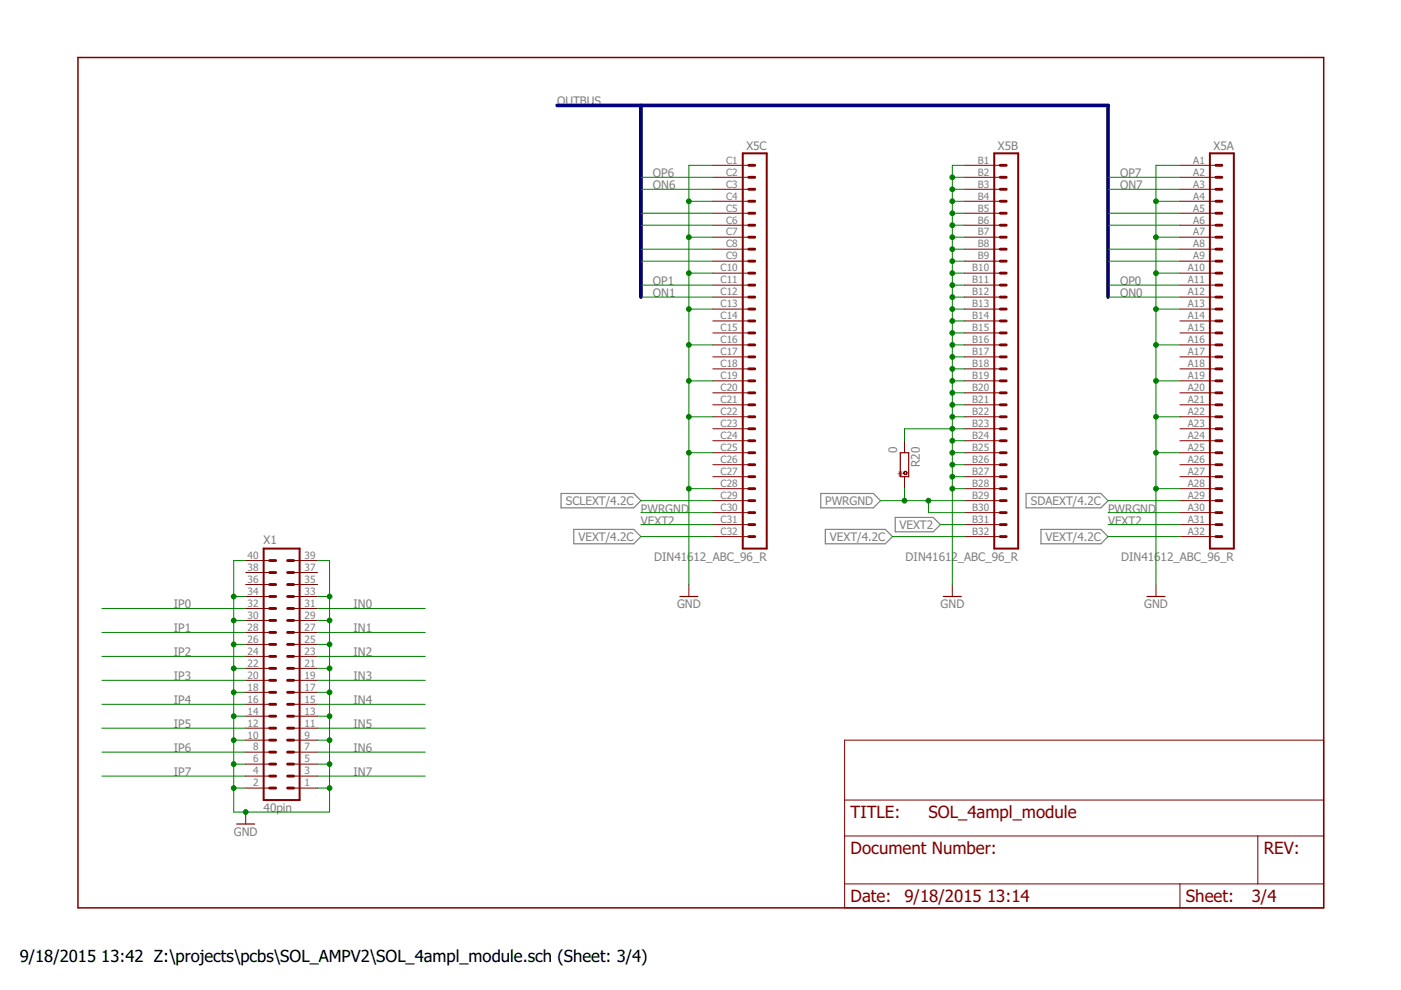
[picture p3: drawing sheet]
<svg xmlns="http://www.w3.org/2000/svg" width="297mm" height="210mm" viewBox="0 0 297 210" stroke-linecap="round" stroke-linejoin="round" font-family="sans-serif">
<path d="M119 104.6h15.4l1.5 1.6-1.5 1.5h-15.4zM121.6 112.2h12.8l1.5 1.6-1.5 1.5h-12.8zM174 104.6h11.2l1.5 1.6-1.5 1.5h-11.2zM175 112.2h12.7l1.5 1.6-1.5 1.5h-12.7zM189.8 109.7h8.1l1.5 1.5-1.5 1.6h-8.1zM217.6 104.6h15.8l1.5 1.6-1.5 1.5h-15.8zM220.7 112.2h12.7l1.5 1.6-1.5 1.5h-12.7z" fill="none" stroke="#808080" stroke-width=".25"/>
<path d="M157.5 32.5h5.1v83.8h-5.1zM210.8 32.5h5.1v83.8h-5.1zM256.5 32.5h5.1v83.8h-5.1zM55.9 116.3h7.6v53.3h-7.6z" fill="none" stroke="#800000" stroke-width=".42"/>
<g fill="none" stroke="#800000" stroke-width=".61">
<path d="M158.7 37.6h1.3M158.7 35.1h1.3M212.1 37.6h1.2M212.1 35.1h1.2M257.8 37.6h1.3M257.8 35.1h1.3M158.7 57.9h1.3M158.7 55.4h1.3M158.7 52.8h1.3M158.7 50.3h1.3M158.7 47.8h1.3M158.7 45.2h1.3"/>
<path d="M158.7 42.7h1.3M158.7 40.1h1.3M212.1 57.9h1.2M212.1 55.4h1.2M212.1 52.8h1.2M212.1 50.3h1.2M212.1 47.8h1.2M212.1 45.2h1.2M212.1 42.7h1.2M212.1 40.1h1.2M257.8 57.9h1.3M257.8 55.4h1.3"/>
<path d="M257.8 52.8h1.3M257.8 50.3h1.3M257.8 47.8h1.3M257.8 45.2h1.3M257.8 42.7h1.3M257.8 40.1h1.3M158.7 78.2h1.3M158.7 75.7h1.3M158.7 73.1h1.3M158.7 70.6h1.3M158.7 68.1h1.3M158.7 65.5h1.3"/>
<path d="M158.7 63h1.3M158.7 60.5h1.3M212.1 78.2h1.2M212.1 75.7h1.2M212.1 73.1h1.2M212.1 70.6h1.2M212.1 68.1h1.2M212.1 65.5h1.2M212.1 63h1.2M212.1 60.5h1.2M257.8 78.2h1.3M257.8 75.7h1.3"/>
<path d="M257.8 73.1h1.3M257.8 70.6h1.3M257.8 68.1h1.3M257.8 65.5h1.3M257.8 63h1.3M257.8 60.5h1.3M158.7 98.5h1.3M158.7 96h1.3M158.7 93.5h1.3M158.7 90.9h1.3M158.7 88.4h1.3M158.7 85.8h1.3"/>
<path d="M158.7 83.3h1.3M158.7 80.8h1.3M212.1 98.5h1.2M212.1 96h1.2M212.1 93.5h1.2M212.1 90.9h1.2M212.1 88.4h1.2M212.1 85.8h1.2M212.1 83.3h1.2M212.1 80.8h1.2M257.8 98.5h1.3M257.8 96h1.3"/>
<path d="M257.8 93.5h1.3M257.8 90.9h1.3M257.8 88.4h1.3M257.8 85.8h1.3M257.8 83.3h1.3M257.8 80.8h1.3M57.2 118.9h1.2M61 118.9h1.3M158.7 113.8h1.3M158.7 111.2h1.3M158.7 108.7h1.3M158.7 106.2h1.3"/>
<path d="M158.7 103.6h1.3M158.7 101.1h1.3M212.1 113.8h1.2M212.1 111.2h1.2M212.1 108.7h1.2M212.1 106.2h1.2M212.1 103.6h1.2M212.1 101.1h1.2M257.8 113.8h1.3M257.8 111.2h1.3M257.8 108.7h1.3M257.8 106.2h1.3"/>
<path d="M257.8 103.6h1.3M257.8 101.1h1.3M57.2 139.2h1.2M57.2 136.6h1.2M57.2 134.1h1.2M57.2 131.6h1.2M57.2 129h1.2M57.2 126.5h1.2M57.2 123.9h1.2M57.2 121.4h1.2M61 139.2h1.3M61 136.6h1.3"/>
<path d="M61 134.1h1.3M61 131.6h1.3M61 129h1.3M61 126.5h1.3M61 123.9h1.3M61 121.4h1.3M57.2 156.9h1.2M57.2 159.5h1.2M57.2 154.4h1.2M57.2 151.8h1.2M57.2 149.3h1.2M57.2 146.8h1.2"/>
<path d="M57.2 144.3h1.2M57.2 141.7h1.2M61 156.9h1.3M61 159.5h1.3M61 154.4h1.3M61 151.8h1.3M61 149.3h1.3M61 146.8h1.3M61 144.3h1.3M61 141.7h1.3M57.2 162h1.2M57.2 164.5h1.2"/>
<path d="M57.2 167.1h1.2M61 162h1.3M61 164.5h1.3M61 167.1h1.3"/>
</g>
<g fill="none" stroke="#800000" stroke-width=".21">
<path d="M151.1 35.1h7.6M151.1 37.6h7.6M204.4 35.1h7.7M204.4 37.6h7.7M250.2 35.1h7.6M250.2 37.6h7.6M151.1 40.1h7.6M151.1 42.7h7.6M151.1 45.2h7.6M151.1 47.8h7.6M151.1 50.3h7.6M151.1 52.8h7.6"/>
<path d="M151.1 55.4h7.6M151.1 57.9h7.6M204.4 40.1h7.7M204.4 42.7h7.7M204.4 45.2h7.7M204.4 47.8h7.7M204.4 50.3h7.7M204.4 52.8h7.7M204.4 55.4h7.7M204.4 57.9h7.7M250.2 40.1h7.6M250.2 42.7h7.6"/>
<path d="M250.2 45.2h7.6M250.2 47.8h7.6M250.2 50.3h7.6M250.2 52.8h7.6M250.2 55.4h7.6M250.2 57.9h7.6M151.1 60.5h7.6M151.1 63h7.6M151.1 65.5h7.6M151.1 68.1h7.6M151.1 70.6h7.6M151.1 73.1h7.6"/>
<path d="M151.1 75.7h7.6M151.1 78.2h7.6M204.4 60.5h7.7M204.4 63h7.7M204.4 65.5h7.7M204.4 68.1h7.7M204.4 70.6h7.7M204.4 73.1h7.7M204.4 75.7h7.7M204.4 78.2h7.7M250.2 60.5h7.6M250.2 63h7.6"/>
<path d="M250.2 65.5h7.6M250.2 68.1h7.6M250.2 70.6h7.6M250.2 73.1h7.6M250.2 75.7h7.6M250.2 78.2h7.6M151.1 80.8h7.6M151.1 83.3h7.6M151.1 85.8h7.6M151.1 88.4h7.6M151.1 90.9h7.6M151.1 93.5h7.6"/>
<path d="M151.1 96h7.6M151.1 98.5h7.6M191.8 93.5v2.5M204.4 80.8h7.7M204.4 83.3h7.7M204.4 85.8h7.7M204.4 88.4h7.7M204.4 90.9h7.7M204.4 93.5h7.7M204.4 96h7.7M204.4 98.5h7.7M250.2 80.8h7.6"/>
<path d="M250.2 83.3h7.6M250.2 85.8h7.6M250.2 88.4h7.6M250.2 90.9h7.6M250.2 93.5h7.6M250.2 96h7.6M250.2 98.5h7.6M52.1 118.9h5.1M62.3 118.9h5M151.1 101.1h7.6M151.1 103.6h7.6M151.1 106.2h7.6"/>
<path d="M151.1 108.7h7.6M151.1 111.2h7.6M151.1 113.8h7.6M191.8 101.1v2.5M204.4 101.1h7.7M204.4 103.6h7.7M204.4 106.2h7.7M204.4 108.7h7.7M204.4 111.2h7.7M204.4 113.8h7.7M250.2 101.1h7.6M250.2 103.6h7.6"/>
<path d="M250.2 106.2h7.6M250.2 108.7h7.6M250.2 111.2h7.6M250.2 113.8h7.6M52.1 139.2h5.1M52.1 136.6h5.1M52.1 134.1h5.1M52.1 131.6h5.1M52.1 129h5.1M52.1 126.5h5.1M52.1 123.9h5.1M52.1 121.4h5.1"/>
<path d="M62.3 139.2h5M62.3 136.6h5M62.3 134.1h5M62.3 131.6h5M62.3 129h5M62.3 126.5h5M62.3 123.9h5M62.3 121.4h5M146 123.9v2.6M201.9 123.9v2.6M245.1 123.9v2.6M52.1 159.5h5.1"/>
<path d="M52.1 156.9h5.1M52.1 154.4h5.1M52.1 151.8h5.1M52.1 149.3h5.1M52.1 146.8h5.1M52.1 144.3h5.1M52.1 141.7h5.1M62.3 159.5h5M62.3 156.9h5M62.3 154.4h5M62.3 151.8h5M62.3 149.3h5"/>
<path d="M62.3 146.8h5M62.3 144.3h5M62.3 141.7h5M179.1 156.9h101.5v35.6h-101.5zM52.1 167.1h5.1M52.1 164.5h5.1M52.1 162h5.1M52.1 172.2v2.5M62.3 167.1h5M62.3 164.5h5M62.3 162h5M179.1 177.2h101.5"/>
<path d="M179.1 169.6h101.5M266.7 177.2v10.2M179.1 187.4h101.5M250.2 187.4v5.1"/>
</g>
<path d="M16.5 12.2h264.1v180.3h-264.1z" fill="none" stroke="#800000" stroke-width=".32"/>
<path d="M190.9 96h1.8v5.1h-1.8zM144.1 126.5h3.9M200 126.5h3.8M243.2 126.5h3.8M50.2 174.7h3.8" fill="none" stroke="#800000" stroke-width=".25"/>
<path d="M191.7 100a.39 .39 0 0 1 .6 .1 .39 .39 0 0 1-.3 .6 .39 .39 0 0 1-.4-.4h.1a.26 .26 0 0 1 .4-.2 .26 .26 0 0 1 0 .4 .26 .26 0 0 1-.4-.1l-.1-.1z" fill-rule="evenodd" fill="#800000" stroke="#800000" stroke-width=".21"/>
<path d="M118.1 22.4h116.8v40.6M135.9 22.4v40.6" fill="none" stroke="#000080" stroke-width=".76"/>
<g fill="none" stroke="#008000" stroke-width=".21">
<path d="M135.9 37.6h15.2M151.1 35.1h-5.1v88.8M201.9 37.6h2.5M204.4 35.1h-2.5v88.8M234.9 37.6h15.3M250.2 35.1h-5.1v88.8M135.9 40.1h15.2M135.9 45.2h15.2M135.9 47.8h15.2M135.9 52.8h15.2M135.9 55.4h15.2M146 42.7h5.1"/>
<path d="M146 50.3h5.1M146 57.9h5.1M201.9 40.1h2.5M201.9 42.7h2.5M201.9 45.2h2.5M201.9 47.8h2.5M201.9 50.3h2.5M201.9 52.8h2.5M201.9 55.4h2.5M201.9 57.9h2.5M234.9 40.1h15.3M234.9 45.2h15.3"/>
<path d="M234.9 47.8h15.3M234.9 52.8h15.3M234.9 55.4h15.3M245.1 42.7h5.1M245.1 50.3h5.1M245.1 57.9h5.1M135.9 60.5h15.2M135.9 63h15.2M146 65.5h5.1M146 73.1h5.1M201.9 60.5h2.5M201.9 63h2.5"/>
<path d="M201.9 65.5h2.5M201.9 68.1h2.5M201.9 70.6h2.5M201.9 73.1h2.5M201.9 75.7h2.5M201.9 78.2h2.5M234.9 60.5h15.3M234.9 63h15.3M245.1 65.5h5.1M245.1 73.1h5.1M146 80.8h5.1M146 88.4h5.1"/>
<path d="M146 96h5.1M201.9 98.5h2.5M201.9 80.8h2.5M201.9 83.3h2.5M201.9 85.8h2.5M201.9 88.4h2.5M201.9 93.5h2.5M201.9 96h2.5M204.4 90.9h-12.6v2.6M245.1 80.8h5.1M245.1 88.4h5.1M245.1 96h5.1"/>
<path d="M52.1 118.9h-2.5v53.3h20.3v-53.3h-2.6M135.9 108.7h15.2M135.9 106.2h15.2M135.9 111.2h15.2M135.9 113.8h15.2M146 103.6h5.1M186.7 106.2h17.7M189.2 113.8h15.2M191.8 103.6v2.6M196.8 106.2v2.5h7.6M199.4 111.2h5M201.9 103.6h2.5"/>
<path d="M201.9 101.1h2.5M234.9 108.7h15.3M234.9 106.2h15.3M234.9 111.2h15.3M234.9 113.8h15.3M245.1 103.6h5.1M21.6 129h30.5M21.6 134.1h30.5M21.6 139.2h30.5M49.6 136.6h2.5M49.6 131.6h2.5M49.6 126.5h2.5"/>
<path d="M67.3 136.6h2.6M67.3 131.6h2.6M67.3 126.5h2.6M67.3 129h22.9M67.3 134.1h22.9M67.3 139.2h22.9M21.6 144.3h30.5M21.6 149.3h30.5M21.6 154.4h30.5M21.6 159.5h30.5M49.6 156.9h2.5M49.6 151.8h2.5"/>
<path d="M49.6 146.8h2.5M49.6 141.7h2.5M67.3 156.9h2.6M67.3 151.8h2.6M67.3 146.8h2.6M67.3 141.7h2.6M67.3 144.3h22.9M67.3 149.3h22.9M67.3 154.4h22.9M67.3 159.5h22.9M21.6 164.5h30.5M49.6 167.1h2.5"/>
<path d="M49.6 162h2.5M67.3 167.1h2.6M67.3 162h2.6M67.3 164.5h22.9"/>
</g>
<g fill="#008000" stroke="#008000" stroke-width=".21">
<circle cx="49.6" cy="167.1" r=".51"/>
<circle cx="49.6" cy="162" r=".51"/>
<circle cx="49.6" cy="156.9" r=".51"/>
<circle cx="49.6" cy="151.8" r=".51"/>
<circle cx="49.6" cy="146.8" r=".51"/>
<circle cx="49.6" cy="141.7" r=".51"/>
<circle cx="49.6" cy="136.6" r=".51"/>
<circle cx="49.6" cy="131.6" r=".51"/>
<circle cx="49.6" cy="126.5" r=".51"/>
<circle cx="69.9" cy="126.5" r=".51"/>
<circle cx="69.9" cy="131.6" r=".51"/>
<circle cx="69.9" cy="136.6" r=".51"/>
<circle cx="69.9" cy="141.7" r=".51"/>
<circle cx="69.9" cy="146.8" r=".51"/>
<circle cx="69.9" cy="151.8" r=".51"/>
<circle cx="69.9" cy="156.9" r=".51"/>
<circle cx="69.9" cy="162" r=".51"/>
<circle cx="69.9" cy="167.1" r=".51"/>
<circle cx="52.1" cy="172.2" r=".51"/>
<circle cx="201.9" cy="103.6" r=".51"/>
<circle cx="201.9" cy="101.1" r=".51"/>
<circle cx="201.9" cy="98.5" r=".51"/>
<circle cx="201.9" cy="37.6" r=".51"/>
<circle cx="201.9" cy="40.1" r=".51"/>
<circle cx="201.9" cy="42.7" r=".51"/>
<circle cx="201.9" cy="45.2" r=".51"/>
<circle cx="201.9" cy="47.8" r=".51"/>
<circle cx="201.9" cy="50.3" r=".51"/>
<circle cx="201.9" cy="52.8" r=".51"/>
<circle cx="201.9" cy="55.4" r=".51"/>
<circle cx="201.9" cy="57.9" r=".51"/>
<circle cx="201.9" cy="60.5" r=".51"/>
<circle cx="201.9" cy="63" r=".51"/>
<circle cx="201.9" cy="65.5" r=".51"/>
<circle cx="201.9" cy="68.1" r=".51"/>
<circle cx="201.9" cy="70.6" r=".51"/>
<circle cx="201.9" cy="73.1" r=".51"/>
<circle cx="201.9" cy="75.7" r=".51"/>
<circle cx="201.9" cy="78.2" r=".51"/>
<circle cx="201.9" cy="80.8" r=".51"/>
<circle cx="201.9" cy="83.3" r=".51"/>
<circle cx="201.9" cy="85.8" r=".51"/>
<circle cx="201.9" cy="88.4" r=".51"/>
<circle cx="201.9" cy="90.9" r=".51"/>
<circle cx="201.9" cy="93.5" r=".51"/>
<circle cx="201.9" cy="96" r=".51"/>
<circle cx="146" cy="42.7" r=".51"/>
<circle cx="146" cy="50.3" r=".51"/>
<circle cx="146" cy="57.9" r=".51"/>
<circle cx="146" cy="65.5" r=".51"/>
<circle cx="146" cy="73.1" r=".51"/>
<circle cx="146" cy="80.8" r=".51"/>
<circle cx="146" cy="88.4" r=".51"/>
<circle cx="146" cy="96" r=".51"/>
<circle cx="146" cy="103.6" r=".51"/>
<circle cx="245.1" cy="57.9" r=".51"/>
<circle cx="245.1" cy="65.5" r=".51"/>
<circle cx="245.1" cy="73.1" r=".51"/>
<circle cx="245.1" cy="80.8" r=".51"/>
<circle cx="245.1" cy="88.4" r=".51"/>
<circle cx="245.1" cy="96" r=".51"/>
<circle cx="245.1" cy="103.6" r=".51"/>
<circle cx="245.1" cy="42.7" r=".51"/>
<circle cx="245.1" cy="50.3" r=".51"/>
<circle cx="196.8" cy="106.2" r=".51"/>
<circle cx="191.8" cy="106.2" r=".51"/>
</g>
<g font-size="3.6" fill="#800000">
<text x="180.3" y="173.4">TITLE:</text>
<text x="196.8" y="173.4">SOL_4ampl_module</text>
<text x="180.3" y="181.1">Document Number:</text>
<text x="267.9" y="181.1">REV:</text>
<text x="180.3" y="191.2">Date:</text>
<text x="191.8" y="191.2">9/18/2015</text>
<text x="209.3" y="191.2">13:14</text>
<text x="251.4" y="191.2">Sheet:</text>
<text x="265.4" y="191.2">3/4</text>
</g>
<g font-size="3.5">
<text x="4.2" y="203.9">9/18/2015</text>
<text x="21.5" y="203.9">13:42 Z:\projects\pcbs\SOL_AMPV2\SOL_4ampl_module.sch (Sheet: 3/4)</text>
</g>
<g font-size="2.5" fill="#808080">
<text x="118.1" y="22.4">OUTBUS</text>
<text x="158.2" y="31.7">X5C</text>
<text x="211.6" y="31.7">X5B</text>
<text x="257.3" y="31.7">X5A</text>
<text x="138.4" y="37.6">OP6</text>
<text x="138.4" y="40.1">ON6</text>
<text x="237.5" y="37.6">OP7</text>
<text x="237.5" y="40.1">ON7</text>
<text x="138.4" y="60.4">OP1</text>
<text x="138.4" y="63">ON1</text>
<text x="237.5" y="60.4">OP0</text>
<text x="237.5" y="63">ON0</text>
<text x="190.2" y="96.1" transform="rotate(-90 190.2 96.1)">0</text>
<text x="195" y="99" transform="rotate(-90 195 99)">R20</text>
<text x="120" y="107">SCLEXT/4.2C</text>
<text x="175" y="107">PWRGND</text>
<text x="218.6" y="107">SDAEXT/4.2C</text>
<text x="135.9" y="108.7">PWRGND</text>
<text x="135.9" y="111.2">VEXT2</text>
<text x="190.7" y="112.1">VEXT2</text>
<text x="234.9" y="108.7">PWRGND</text>
<text x="234.9" y="111.2">VEXT2</text>
<text x="55.9" y="115.4">X1</text>
<text x="122.6" y="114.7">VEXT/4.2C</text>
<text x="138.7" y="118.8">DIN41612_ABC_96_R</text>
<text x="176" y="114.7">VEXT/4.2C</text>
<text x="192" y="118.8">DIN41612_ABC_96_R</text>
<text x="221.7" y="114.7">VEXT/4.2C</text>
<text x="237.7" y="118.8">DIN41612_ABC_96_R</text>
<text x="36.8" y="129">IP0</text>
<text x="74.9" y="129">IN0</text>
<text x="143.6" y="129">GND</text>
<text x="199.4" y="129">GND</text>
<text x="242.6" y="129">GND</text>
<text x="36.8" y="134.1">IP1</text>
<text x="74.9" y="134.1">IN1</text>
<text x="36.8" y="139.2">IP2</text>
<text x="74.9" y="139.2">IN2</text>
<text x="36.8" y="144.2">IP3</text>
<text x="36.8" y="149.3">IP4</text>
<text x="74.9" y="149.3">IN4</text>
<text x="74.9" y="144.2">IN3</text>
<text x="36.8" y="154.4">IP5</text>
<text x="74.9" y="154.4">IN5</text>
<text x="36.8" y="159.5">IP6</text>
<text x="74.9" y="159.5">IN6</text>
<text x="36.8" y="164.6">IP7</text>
<text x="74.9" y="164.6">IN7</text>
<text x="55.9" y="172.2">40pin</text>
<text x="49.6" y="177.3">GND</text>
</g>
<text font-size="2.5" fill="#800000" x="192.3" y="101.2" transform="rotate(-90 192.3 101.2)">*</text>
<g font-size="2.1" fill="#808080">
<text x="154" y="34.7">C1</text>
<text x="207.3" y="34.7">B1</text>
<text x="253" y="34.7">A1</text>
<text x="154" y="37.2">C2</text>
<text x="154" y="39.8">C3</text>
<text x="207.3" y="37.2">B2</text>
<text x="207.3" y="39.8">B3</text>
<text x="253" y="37.2">A2</text>
<text x="253" y="39.8">A3</text>
<text x="154" y="42.3">C4</text>
<text x="154" y="44.9">C5</text>
<text x="154" y="47.4">C6</text>
<text x="207.3" y="42.3">B4</text>
<text x="207.3" y="44.9">B5</text>
<text x="207.3" y="47.4">B6</text>
<text x="253" y="42.3">A4</text>
<text x="253" y="44.9">A5</text>
<text x="253" y="47.4">A6</text>
<text x="154" y="49.9">C7</text>
<text x="154" y="52.5">C8</text>
<text x="207.3" y="49.9">B7</text>
<text x="207.3" y="52.5">B8</text>
<text x="253" y="49.9">A7</text>
<text x="253" y="52.5">A8</text>
<text x="152.8" y="57.5">C10</text>
<text x="154" y="55">C9</text>
<text x="206.1" y="57.5">B10</text>
<text x="207.3" y="55">B9</text>
<text x="251.8" y="57.5">A10</text>
<text x="253" y="55">A9</text>
<text x="152.8" y="60.1">C11</text>
<text x="152.8" y="62.6">C12</text>
<text x="152.8" y="65.2">C13</text>
<text x="206.1" y="60.1">B11</text>
<text x="206.1" y="62.6">B12</text>
<text x="206.1" y="65.2">B13</text>
<text x="251.8" y="60.1">A11</text>
<text x="251.8" y="62.6">A12</text>
<text x="251.8" y="65.2">A13</text>
<text x="152.8" y="67.7">C14</text>
<text x="152.8" y="70.2">C15</text>
<text x="206.1" y="67.7">B14</text>
<text x="206.1" y="70.2">B15</text>
<text x="251.8" y="67.7">A14</text>
<text x="251.8" y="70.2">A15</text>
<text x="152.8" y="72.8">C16</text>
<text x="152.8" y="75.3">C17</text>
<text x="152.8" y="77.9">C18</text>
<text x="206.1" y="72.8">B16</text>
<text x="206.1" y="75.3">B17</text>
<text x="206.1" y="77.9">B18</text>
<text x="251.8" y="72.8">A16</text>
<text x="251.8" y="75.3">A17</text>
<text x="251.8" y="77.9">A18</text>
<text x="152.8" y="80.4">C19</text>
<text x="152.8" y="82.9">C20</text>
<text x="206.1" y="80.4">B19</text>
<text x="206.1" y="82.9">B20</text>
<text x="251.8" y="80.4">A19</text>
<text x="251.8" y="82.9">A20</text>
<text x="152.8" y="85.5">C21</text>
<text x="152.8" y="88">C22</text>
<text x="206.1" y="85.5">B21</text>
<text x="206.1" y="88">B22</text>
<text x="251.8" y="85.5">A21</text>
<text x="251.8" y="88">A22</text>
<text x="152.8" y="90.6">C23</text>
<text x="152.8" y="93.1">C24</text>
<text x="152.8" y="95.6">C25</text>
<text x="206.1" y="90.6">B23</text>
<text x="206.1" y="93.1">B24</text>
<text x="206.1" y="95.6">B25</text>
<text x="251.8" y="90.6">A23</text>
<text x="251.8" y="93.1">A24</text>
<text x="251.8" y="95.6">A25</text>
<text x="152.8" y="98.2">C26</text>
<text x="152.8" y="100.7">C27</text>
<text x="206.1" y="98.2">B26</text>
<text x="206.1" y="100.7">B27</text>
<text x="251.8" y="98.2">A26</text>
<text x="251.8" y="100.7">A27</text>
<text x="152.8" y="103.3">C28</text>
<text x="152.8" y="105.8">C29</text>
<text x="206.1" y="103.3">B28</text>
<text x="206.1" y="105.8">B29</text>
<text x="251.8" y="103.3">A28</text>
<text x="251.8" y="105.8">A29</text>
<text x="152.8" y="108.3">C30</text>
<text x="152.8" y="110.9">C31</text>
<text x="152.8" y="113.4">C32</text>
<text x="206.1" y="108.3">B30</text>
<text x="206.1" y="110.9">B31</text>
<text x="206.1" y="113.4">B32</text>
<text x="251.8" y="108.3">A30</text>
<text x="251.8" y="110.9">A31</text>
<text x="251.8" y="113.4">A32</text>
<text x="52.5" y="118.5">40</text>
<text x="64.6" y="118.5">39</text>
<text x="52.5" y="123.6">36</text>
<text x="52.5" y="121">38</text>
<text x="64.6" y="123.6">35</text>
<text x="64.6" y="121">37</text>
<text x="52.5" y="131.2">30</text>
<text x="52.5" y="128.7">32</text>
<text x="52.5" y="126.1">34</text>
<text x="64.6" y="131.2">29</text>
<text x="64.6" y="128.7">31</text>
<text x="64.6" y="126.1">33</text>
<text x="52.5" y="136.3">26</text>
<text x="52.5" y="133.7">28</text>
<text x="64.6" y="136.3">25</text>
<text x="64.6" y="133.7">27</text>
<text x="52.5" y="143.9">20</text>
<text x="52.5" y="141.3">22</text>
<text x="52.5" y="138.8">24</text>
<text x="64.6" y="143.9">19</text>
<text x="64.6" y="141.3">21</text>
<text x="64.6" y="138.8">23</text>
<text x="52.5" y="149">16</text>
<text x="52.5" y="146.4">18</text>
<text x="64.6" y="149">15</text>
<text x="64.6" y="146.4">17</text>
<text x="52.5" y="154">12</text>
<text x="52.5" y="151.5">14</text>
<text x="64.6" y="154">11</text>
<text x="64.6" y="151.5">13</text>
<text x="52.5" y="156.6">10</text>
<text x="53.7" y="161.7">6</text>
<text x="53.7" y="159.1">8</text>
<text x="64.6" y="161.7">5</text>
<text x="64.6" y="159.1">7</text>
<text x="64.6" y="156.6">9</text>
<text x="53.7" y="166.7">2</text>
<text x="53.7" y="164.2">4</text>
<text x="64.6" y="166.7">1</text>
<text x="64.6" y="164.2">3</text>
</g>
</svg>
